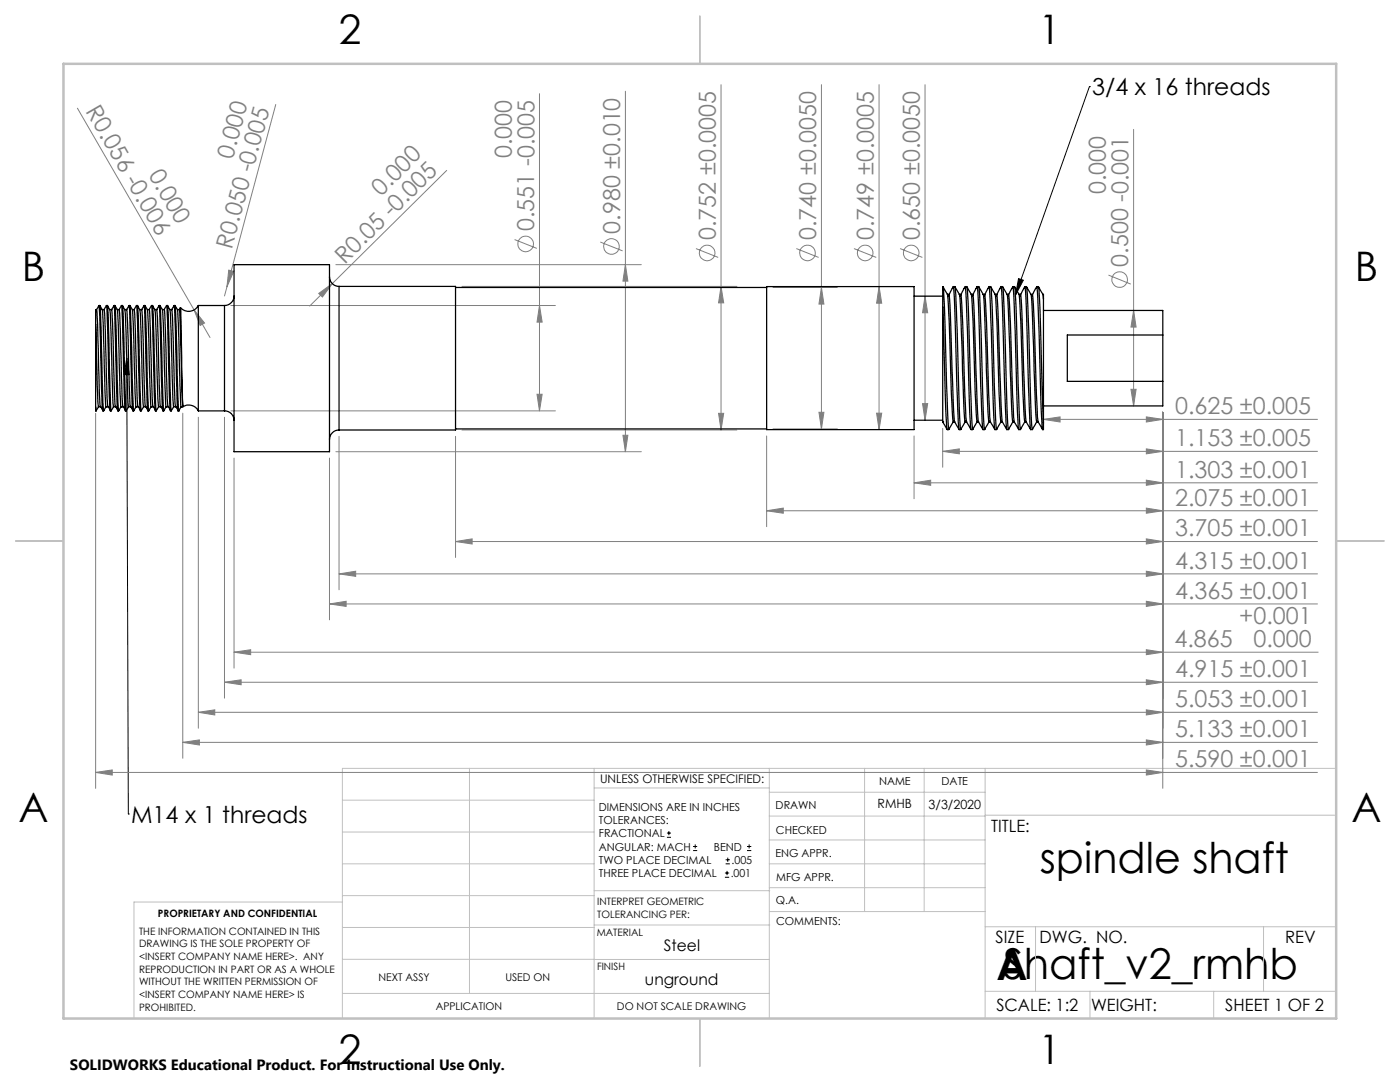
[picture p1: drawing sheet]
<svg xmlns="http://www.w3.org/2000/svg" width="279mm" height="216mm" viewBox="0 0 279 216" stroke-linecap="round" stroke-linejoin="round" font-family="sans-serif">
<g fill="none" stroke="#808080" stroke-width=".2">
<path d="M107.7 18.7v63.3M124.8 18.2v71.9M143.9 16.9v68.9M163.9 16.9v68.7M175.4 16.9v68.8M184.6 16.9v67M15.5 21.6l23.2 40.2M55 20.8l-10.2 38.3M89.1 34l-22.8 22.6M226.2 25.8v55.2M45.6 53.9l1 .3-1.3 3zM63.6 58.6l2.7-2-2 2.7z"/>
<path d="M66.3 56.6l-4.5 4.5M67 52.8h61M92.2 57.1h54.9M102.7 47.8l4.4 1.8M119.8 48.3l4.4 1.8M124.8 52.8l.5 3.3h-1zM138.9 49.6l4.4 1.8M143.9 57.1l.5 3.3h-1zM154.3 57.4h12.8M158.9 49.6l4.5 1.8M163.9 57.4l.5 3.3h-1zM170.4 49.6l4.5 1.8"/>
<path d="M175.4 57.2l.6 3.3h-1.1zM179.6 49.6l4.5 1.8M184.6 59.1l.5 3.3h-1zM221.2 54.9l4.5 1.8M38.7 61.8l2.1 2.7-.9 .4zM38.7 61.8l3.2 5.5M46.1 61h64.7M107.2 78.7h1l-.5 3.3zM107.7 61l.5 3.3h-1zM225.7 77.7h1l-.5 3.3zM226.2 61.9l.5 3.4h-1zM19.1 82.5v74.8"/>
<path d="M36.5 82.4v68.9M39.6 83.3v62M44.8 83.3v56M46.1 82h64.7M46.7 91.4v41.9M65.8 91.4v32.3M67 90.1h61M67.7 87.1v30.6M90.9 87.1v24.1M92.2 85.8h54.9M124.3 86.9h1l-.5 3.2zM143.4 82.5h1l-.5 3.3z"/>
<path d="M153 87v18.1M154.3 85.6h12.8M163.4 82.3h1l-.5 3.3zM174.9 82.4h1.1l-.6 3.3zM182.4 96.3l3.3-.5v1zM182.4 87v12.5M182.4 96.3h80.5M184.1 80.5h1l-.5 3.4zM188.1 90.1l3.4-.5v1zM188.1 85.5v7.7M188.1 90.1h74.8M208.2 83.7l3.4-.5v1z"/>
<path d="M208.2 83.7h54.7M228.8 95.8l3.3 .5-3.3 .5zM228.8 83.2l3.3 .5-3.3 .5zM228.8 89.6l3.3 .5-3.3 .5zM232.1 82.3v75M67.7 114.5l3.3-.5v1zM67.7 114.5h195.2M90.9 108.1l3.3-.6v1zM90.9 108.1h172M153 101.9l3.3-.5v1zM153 101.9h109.9M228.8 101.4l3.3 .5-3.3 .5z"/>
<path d="M228.8 107.5l3.3 .6-3.3 .4zM228.8 114l3.3 .5-3.3 .5zM228.8 120l3.3 .5-3.3 .5zM44.8 136.1l3.3-.5v1zM44.8 136.1h218.1M46.7 130.1l3.3-.5v1zM46.7 130.1h216.4M65.8 120.5l3.3-.5v1zM65.8 120.5h197.1M228.8 135.6l3.3 .5-3.3 .5zM228.8 129.6l3.3 .5-3.3 .5zM19.1 154.1l3.3-.5v1.1z"/>
<path d="M19.1 154.1h243.8M36.5 148.1l3.3-.5v1.1zM36.5 148.1h226.4M39.6 142.1l3.3-.5v1.1zM39.6 142.1h223.3M228.8 141.6l3.3 .5-3.3 .6zM228.8 147.6l3.3 .5-3.3 .6zM228.8 153.6l3.3 .5-3.3 .6z"/>
<circle cx="104.9" cy="48.7" r="1.55"/>
<circle cx="122" cy="49.2" r="1.56"/>
<circle cx="141.1" cy="50.5" r="1.56"/>
<circle cx="161.2" cy="50.5" r="1.56"/>
<circle cx="172.7" cy="50.5" r="1.56"/>
<circle cx="181.9" cy="50.5" r="1.55"/>
<circle cx="223.4" cy="55.8" r="1.55"/>
</g>
<g fill="none" stroke="#000" stroke-width=".2">
<path d="M217.4 17.3h.1M217.4 17.3l-14.7 41.6M203.3 55.6l.9 .3-1.5 3zM25.3 71.5l.5 3.3h-1zM25.3 71.5l.3 90.9M25.6 162.4h.1M133.1 167.1h.8M133.1 166.2h.8M133.5 165.8v.9M138.3 169.7h.8M138.3 168.9h.8M138.7 168.5v.8"/>
<path d="M144.7 175h.8M144.7 174.2h.8M144.8 172.4h.9M144.8 171.6h.9M145.1 173.8v.8M145.2 171.1v.9M149.1 169.7h.8M149.1 168.9h.8M149.5 168.5v.8"/>
</g>
<g fill="none" stroke="#c0c0c0" stroke-width=".2">
<path d="M68.3 159.7h50.3M93.7 153.3v44.9M118.6 153.3v49.9M118.6 157.2h34.9M153.5 153.3v49.9M153.5 158.1h43.1M172.5 153.3v28.6M184.4 153.3v28.6M196.6 153.3v49.9M266.7 153.3h-198.4v49.9M68.3 178.7h50.3M68.3 172.4h50.3"/>
<path d="M68.3 166h50.3M68.3 180h-41.6v23.2M118.6 177.7h35M153.5 167.6h43.1M153.5 162.8h43.1M153.5 172.4h43.1M153.5 177.1h43.1M196.6 162.7h70.1M68.3 198.2h85.2M68.3 191.4l85.2 .1M68.3 185.1h50.3M118.6 184.6h35"/>
<path d="M153.6 181.9h43M196.6 197.8h70.1M196.6 184.9h70.1M206.7 184.9v12.9M217.5 197.8v5.4M242.2 197.8v5.4M252.2 184.9v12.9"/>
</g>
<path d="M139.7 3.2v9.5M3.1 107.9h9.6M266.7 107.9h9.5M139.7 203.2v9.6" fill="none" stroke="#c0c0c0" stroke-width=".25"/>
<path d="M12.7 12.7h254v190.5h-254z" fill="none" stroke="#c0c0c0" stroke-width=".5"/>
<path d="M25.3 71.5l.5 3.3h-1zM203.3 55.6l.9 .3-1.5 3z" fill="#000"/>
<g fill="#808080">
<path d="M38.7 61.8l2.1 2.7-.9 .4z"/>
<path d="M63.6 58.6l2.7-2-2 2.7z"/>
<path d="M45.6 53.9l1 .3-1.3 3z"/>
<path d="M228.8 95.8l3.3 .5-3.3 .5zM182.4 96.3l3.3-.5v1zM228.8 101.4l3.3 .5-3.3 .5zM153 101.9l3.3-.5v1zM228.8 107.5l3.3 .6-3.3 .4zM90.9 108.1l3.3-.6v1zM228.8 114l3.3 .5-3.3 .5zM67.7 114.5l3.3-.5v1zM228.8 120l3.3 .5-3.3 .5zM65.8 120.5l3.3-.5v1zM228.8 135.6l3.3 .5-3.3 .5zM44.8 136.1l3.3-.5v1zM228.8 141.6l3.3 .5-3.3 .6zM39.6 142.1l3.3-.5v1.1zM228.8 147.6l3.3 .5-3.3 .6zM36.5 148.1l3.3-.5v1.1zM228.8 153.6l3.3 .5-3.3 .6zM19.1 154.1l3.3-.5v1.1zM228.8 129.6l3.3 .5-3.3 .5zM46.7 130.1l3.3-.5v1z"/>
<path d="M228.8 83.2l3.3 .5-3.3 .5zM208.2 83.7l3.4-.5v1z"/>
<path d="M228.8 89.6l3.3 .5-3.3 .5zM188.1 90.1l3.4-.5v1z"/>
<path d="M124.3 86.9h1l-.5 3.2zM124.8 52.8l.5 3.3h-1zM225.7 77.7h1l-.5 3.3zM226.2 61.9l.5 3.4h-1zM163.4 82.3h1l-.5 3.3zM163.9 57.4l.5 3.3h-1zM143.4 82.5h1l-.5 3.3zM143.9 57.1l.5 3.3h-1zM184.1 80.5h1l-.5 3.4zM184.6 59.1l.5 3.3h-1z"/>
<path d="M107.7 61l.5 3.3h-1zM107.2 78.7h1l-.5 3.3zM175.4 57.2l.6 3.3h-1.1zM174.9 82.4h1.1l-.6 3.3z"/>
</g>
<g fill="none" stroke="#000" stroke-width=".25">
<path d="M46.7 59.1a1.93 1.93 0 0 1-1.9 1.9M46.7 52.8h19.1v37.3h-19.1zM65.8 55.2a1.93 1.93 0 0 0 1.9 1.9M67.7 57.1h23.2v28.7h-23.2M67.7 57.1v28.7M90.9 57.4h62.1M153 57.2h29.4v28.5h-29.4zM182.4 59.1h5.7M188.1 57.3v-.1v4M188.2 57.2l.9 1.5M188.2 57.3l.3 4 .7 22.1 .2 2.3 .9-1.7M189.1 58.7h.3v.3l.2 1.9 .7 19.6 .2 3.6"/>
<path d="M189.1 58.8l.3 5.6 .7 18.8 .2 1h.2l.9 1.5M190.2 57.4l-.9 1.7M190.3 57.4h.1M190.6 57.2l.9 1.5h.2l.2 1 .6 18.9 .4 5.5M190.6 57.3l.1 1.5 .5 12.7a145.9 145.9 0 0 0 .6 14.2l.9-1.7M190.6 57.2h-.4a284.8 284.8 0 0 1 .8 19.7l.4 8.8M191.5 58.8l.2 3.6 .7 19.7 .1 1.9 .1 .2h.3M192.6 57.4l-1 1.7M192.7 57.4h.1M192.9 57.2h-.3l.3 4.1 .4 12.9a96.3 96.3 0 0 0 .5 11.5h.3M193 57.2l.9 1.5h.2l.2 1 .7 20.8 .3 3.6M193 57.3l.3 4 .6 22.1 .2 2.3 1-1.7"/>
<path d="M193.9 58.8l.3 5.6 .7 18.8 .1 1h.3l.9 1.5M194.9 57.4l-.9 1.7M195 57.4h.1M195.3 57.2l.9 1.5h.3l.1 1 .7 18.9 .4 5.5M195.3 57.3l.2 1.5 .4 12.7a145.9 145.9 0 0 0 .6 14.2l.9-1.7M195.3 57.2h-.3a284.8 284.8 0 0 1 .7 19.7l.5 8.8M196.2 58.8l.3 3.6 .7 20.8 .2 1h.3l.8 1.5M197.3 57.4l-.9 1.7M197.4 57.4h.1M197.7 57.2h-.3l.3 4.1 .3 12.9a96.3 96.3 0 0 0 .6 11.5h.3M197.7 57.2l.9 1.5M197.7 57.3l.3 4 .7 22.1 .2 2.3 .9-1.7"/>
<path d="M198.6 58.7h.3l.1 .3 .1 1.9 .7 19.6 .3 3.6M198.6 58.8l.4 5.6 .6 18.8 .2 1h.3l.8 1.5M199.7 57.4l-.9 1.7M199.8 57.4h.1M200.1 57.2l.9 1.5h.3l.1 1 .7 18.9 .3 5.5M200.1 57.3l.2 1.5 .4 12.7a145.9 145.9 0 0 0 .6 14.2l.9-1.7M200.1 57.2h-.4a284.8 284.8 0 0 1 .8 19.7l.4 8.8M201 58.8l.3 3.6 .6 19.7 .2 1.9v.2h.4M202.1 57.4l-.9 1.7M202.2 57.4h.1M202.5 57.2h-.4l.3 4.1 .4 12.9a96.3 96.3 0 0 0 .5 11.5h.4M202.5 57.2l.9 1.5h.3l.1 1 .7 20.8 .3 3.6"/>
<path d="M202.5 57.3l.3 4 .6 22.1 .3 2.3 .9-1.7M203.4 58.8l.3 5.6 .7 18.8 .1 1h.3l.9 1.5M204.5 57.4l-.9 1.7M204.5 57.4h.1M204.9 57.2l.8 1.5h.3l.2 1 .6 18.9 .4 5.5M204.9 57.3l.1 1.5 .5 12.7a145.9 145.9 0 0 0 .6 14.2l.9-1.7M204.9 57.2h-.4a284.8 284.8 0 0 1 .7 19.7l.5 8.8M205.7 58.8l.3 3.6 .8 20.8 .1 1h.3l.9 1.5M206.9 57.4l-1 1.7M206.9 57.4h.1M207.2 57.2h-.3l.3 4.1 .4 12.9a96.3 96.3 0 0 0 .5 11.5h.1v-1.2M207.3 57.2l.8 1.5"/>
<path d="M207.3 57.3l.2 4 .7 23.2M208.1 58.7h.1v1M208.1 58.8l.1 .9M208.2 59.7v24.8M19.1 64.7l.5 16.5M19.1 64.7v16.5M19.3 61.8l.5-.8 .6 20.1 .1 .9h.2M19.3 61.8l.7 19.4h-.4M19.3 61.8h-.2v2.9M19.8 61h.1M19.9 61l.5 .8h.4M19.9 61l.3 4.6 .3 14.7 .2 1.6"/>
<path d="M20.4 61.8l.2 2.8 .4 13.8 .2 2.8M20.8 61.8l.4-.8 .8 21h.2l.4-.8M20.8 61.8l.7 19.4h-.3M21.2 61h.2M21.4 61l.5 .8h.4l.1 .7 .6 18.7h-.4M21.4 61l.8 20.9M21.9 61.8l.7 19.4M22.3 61.8l.5-.8 .6 20.1 .1 .9h.2M22.8 61h.1M22.9 61l.5 .8h.4M22.9 61l.3 4.6 .3 14.7 .2 1.6M23.4 61.8l.6 16.6 .2 2.8"/>
<path d="M23.8 61.8l.4-.8 .8 21h.2l.4-.8M23.8 61.8l.7 19.4h-.3M24.2 61h.2M24.4 61l.5 .8h.4l.1 .7 .6 18.7h-.4M24.4 61l.8 20.9M24.9 61.8l.7 19.4M25.3 61.8l.5-.8 .7 21h.2l.5-.8M25.8 61h.1M25.9 61l.5 .8h.4M25.9 61l.3 4.6 .3 13.3 .2 3M26.4 61.8l.6 16.6 .2 2.8M26.8 61.8l.4-.8 .8 21h.2l.4-.8"/>
<path d="M26.8 61.8l.7 19.4h-.3M27.2 61h.2M27.4 61l.5 .8h.4l.1 1.6 .4 13.5 .2 4.3h-.4M27.4 61l.8 20.9M27.9 61.8l.7 19.4M28.3 61.8l.5-.8 .7 21h.2l.5-.8M28.8 61h.1M28.9 61l.5 .8h.4M28.9 61l.3 4.6 .3 13.3 .2 3M29.4 61.8l.8 19.4M29.8 61.8l.4-.8 .8 21h.2l.4-.8M29.8 61.8l.7 19.4h-.3"/>
<path d="M30.2 61h.2M30.4 61l.5 .8h.4l.1 1.6 .4 13.5 .2 4.3h-.4M30.4 61l.8 20.9M30.9 61.8l.7 19.4M31.3 61.8l.4-.8 .8 21h.2l.5-.8M31.7 61h.2M31.9 61l.5 .8h.4M31.9 61l.3 4.6 .3 13.3 .2 3M32.4 61.8l.8 19.4M32.8 61.8l.4-.8 .8 21h.2l.4-.8M32.8 61.8l.7 19.4h-.3M33.2 61h.2"/>
<path d="M33.4 61l.5 .8h.4M33.4 61l.8 20.9M33.9 61.8l.7 19.4M34.3 61.8l.4-.8 .3 4.6 .4 15.5 .1 .9h.3M34.3 61.8l.7 19.4h-.4M34.7 61h.2M34.9 61l.5 .8h.4M34.9 61l.8 21 .5-.8M35.4 61.8l.8 19.4M35.8 61.8l.7 19.2M36 61.4l-.2 .4M39.6 61a2.16 2.16 0 0 1-3.6 .4l.5 19.6"/>
<path d="M39.6 61v21M39.6 61h5.2M44.8 61v21M188.1 61.2l.4 13a96.3 96.3 0 0 0 .6 11.5h.3M188.1 61.2v23M208.2 61.9h23.9v5M232.1 66.9h-19.1v9.2h19.1M232.1 76.1v4.9h-23.9M232.1 66.9v9.2M19.1 81.2l.1 .7M19.6 81.2l-.5 .8v-.8M20.1 81.1l.4 .8"/>
<path d="M21.2 81.2l-.5 .8M21.6 81.1l.4 .8M23.1 81.1l.4 .8M24.2 81.2l-.5 .8M24.6 81.1l.4 .8M26.1 81.1l.4 .8M27.6 81.1l.4 .8M29.1 81.1l.4 .8M30.6 81.1l.4 .8M32.1 81.1l.4 .8M33.5 81.1l.5 .8M35.1 81.1l.4 .8"/>
<path d="M36.2 81.2h.3M36.5 81.2a2.17 2.17 0 0 1 3.1 .8M36.5 81v.2M39.6 82h5.2M44.8 82a1.87 1.87 0 0 1 1.9 1.9M67.7 85.8a1.93 1.93 0 0 0-1.9 1.9M90.9 85.6h62.1M182.4 83.9h5.7M188.1 84.2l.9 1.5M188.1 84.2h.1M191.4 85.7h.4M192.9 84.2l.9 1.5"/>
<path d="M196.2 85.7h.3M200.9 85.7h.4M202.4 84.2l.9 1.5M205.7 85.7h.4"/>
</g>
<g font-size="8.5">
<text x="207.5" y="174.2">spindle shaft</text>
<text x="198.9" y="195.5">A</text>
<text x="200.2" y="195.4">Shaft_v2_rmhb</text>
</g>
<g font-size="8.1">
<text x="67.6" y="8.9">2</text>
<text x="207.3" y="8.9">1</text>
<text x="4.4" y="56.1">B</text>
<text x="270.4" y="56.1">B</text>
<text x="3.7" y="164.1">A</text>
<text x="269.7" y="164.1">A</text>
<text x="67.6" y="212.4">2</text>
<text x="207.3" y="212.4">1</text>
</g>
<g font-size="4.7" fill="#808080">
<text x="17" y="22.2" transform="rotate(60 17 22.2)">R0.056 -0.006</text>
<text x="29.6" y="34.9" transform="rotate(60 29.6 34.9)">0.000</text>
<text x="46.4" y="31.9" transform="rotate(-75 46.4 31.9)">0.000</text>
<text x="102.2" y="31.6" transform="rotate(-90 102.2 31.6)">0.000</text>
<text x="76.1" y="39.2" transform="rotate(-45 76.1 39.2)">0.000</text>
<text x="220.7" y="38.7" transform="rotate(-90 220.7 38.7)">0.000</text>
<text x="106.6" y="46.1" transform="rotate(-90 106.6 46.1)">0.551 -0.005</text>
<text x="123.8" y="46.6" transform="rotate(-90 123.8 46.6)">0.980 ±0.010</text>
<text x="142.9" y="47.9" transform="rotate(-90 142.9 47.9)">0.752 ±0.0005</text>
<text x="162.9" y="47.9" transform="rotate(-90 162.9 47.9)">0.740 ±0.0050</text>
<text x="174.4" y="47.9" transform="rotate(-90 174.4 47.9)">0.749 ±0.0005</text>
<text x="183.6" y="47.9" transform="rotate(-90 183.6 47.9)">0.650 ±0.0050</text>
<text x="46.3" y="49.8" transform="rotate(-75 46.3 49.8)">R0.050 -0.005</text>
<text x="68.8" y="52.8" transform="rotate(-45 68.8 52.8)">R0.05 -0.005</text>
<text x="225.2" y="53.2" transform="rotate(-90 225.2 53.2)">0.500 -0.001</text>
<text x="234.5" y="82.7">0.625 ±0.005</text>
<text x="234.5" y="89">1.153 ±0.005</text>
<text x="234.5" y="95.3">1.303 ±0.001</text>
<text x="234.5" y="100.9">2.075 ±0.001</text>
<text x="234.5" y="107">3.705 ±0.001</text>
<text x="234.5" y="113.5">4.315 ±0.001</text>
<text x="234.5" y="119.5">4.365 ±0.001</text>
<text x="247.3" y="124.6">+0.001</text>
<text x="234.4" y="129.1">4.865</text>
<text x="250.2" y="129.1">0.000</text>
<text x="234.5" y="135.1">4.915 ±0.001</text>
<text x="234.5" y="141.1">5.053 ±0.001</text>
<text x="234.5" y="147.1">5.133 ±0.001</text>
<text x="234.5" y="153.1">5.590 ±0.001</text>
</g>
<g font-size="4.7">
<text x="218" y="19">3/4 x 16 threads</text>
<text x="26.2" y="164.2">M14 x 1 threads</text>
</g>
<g font-size="3.4">
<text x="197.8" y="166">TITLE:</text>
<text x="198.7" y="188.1">SIZE</text>
<text x="207.5" y="188.1">DWG. NO.</text>
<text x="256.5" y="188.2">REV</text>
<text x="198.8" y="201.7">SCALE: 1:2</text>
<text x="217.7" y="201.8">WEIGHT:</text>
<text x="244.5" y="201.7">SHEET 1 OF 2</text>
</g>
<g font-size="3.2">
<text x="132.5" y="189.8">Steel</text>
<text x="128.7" y="196.6">unground</text>
</g>
<text font-size="3" x="14" y="213.5">SOLIDWORKS Educational Product. For Instructional Use Only.</text>
<g font-size="2.5">
<text x="175.1" y="161.3">RMHB</text>
<text x="185.3" y="161.4">3/3/2020</text>
</g>
<text font-size="2.4" x="119.8" y="156.2">UNLESS OTHERWISE SPECIFIED:</text>
<g font-size="2.2">
<text x="119.5" y="161.8">DIMENSIONS ARE IN INCHES</text>
<text x="154.8" y="161.4">DRAWN</text>
<text x="175.4" y="156.6">NAME</text>
<text x="187.9" y="156.7">DATE</text>
<text x="119.5" y="164.4">TOLERANCES:</text>
<text x="119.5" y="167.1">FRACTIONAL</text>
<text x="154.9" y="166.3">CHECKED</text>
<text x="119.5" y="169.7">ANGULAR: MACH</text>
<text x="119.5" y="172.4">TWO PLACE DECIMAL</text>
<text x="142.5" y="169.7">BEND</text>
<text x="146" y="172.4">.005</text>
<text x="154.8" y="171">ENG APPR.</text>
<text x="119.5" y="175">THREE PLACE DECIMAL</text>
<text x="145.8" y="175">.001</text>
<text x="154.9" y="175.7">MFG APPR.</text>
<text x="154.9" y="180.4">Q.A.</text>
<text x="154.9" y="184.6">COMMENTS:</text>
</g>
<g font-size="2.1">
<text x="75.5" y="195.7">NEXT ASSY</text>
<text x="100.9" y="195.7">USED ON</text>
<text x="86.9" y="201.5">APPLICATION</text>
<text x="123.1" y="201.6">DO NOT SCALE DRAWING</text>
</g>
<g font-size="2">
<text x="31.5" y="182.9">PROPRIETARY AND CONFIDENTIAL</text>
<text x="119.2" y="180.6">INTERPRET GEOMETRIC</text>
<text x="119.2" y="183.1">TOLERANCING PER:</text>
<text x="27.8" y="186.5">THE INFORMATION CONTAINED IN THIS</text>
<text x="27.8" y="189">DRAWING IS THE SOLE PROPERTY OF</text>
<text x="27.8" y="191.6">&lt;INSERT COMPANY NAME HERE&gt;. ANY</text>
<text x="119.1" y="186.7">MATERIAL</text>
<text x="27.8" y="194.1">REPRODUCTION IN PART OR AS A WHOLE</text>
<text x="27.8" y="196.6">WITHOUT THE WRITTEN PERMISSION OF</text>
<text x="119.1" y="193.5">FINISH</text>
<text x="27.8" y="199.1">&lt;INSERT COMPANY NAME HERE&gt; IS</text>
<text x="27.8" y="201.7">PROHIBITED.</text>
</g>
</svg>
